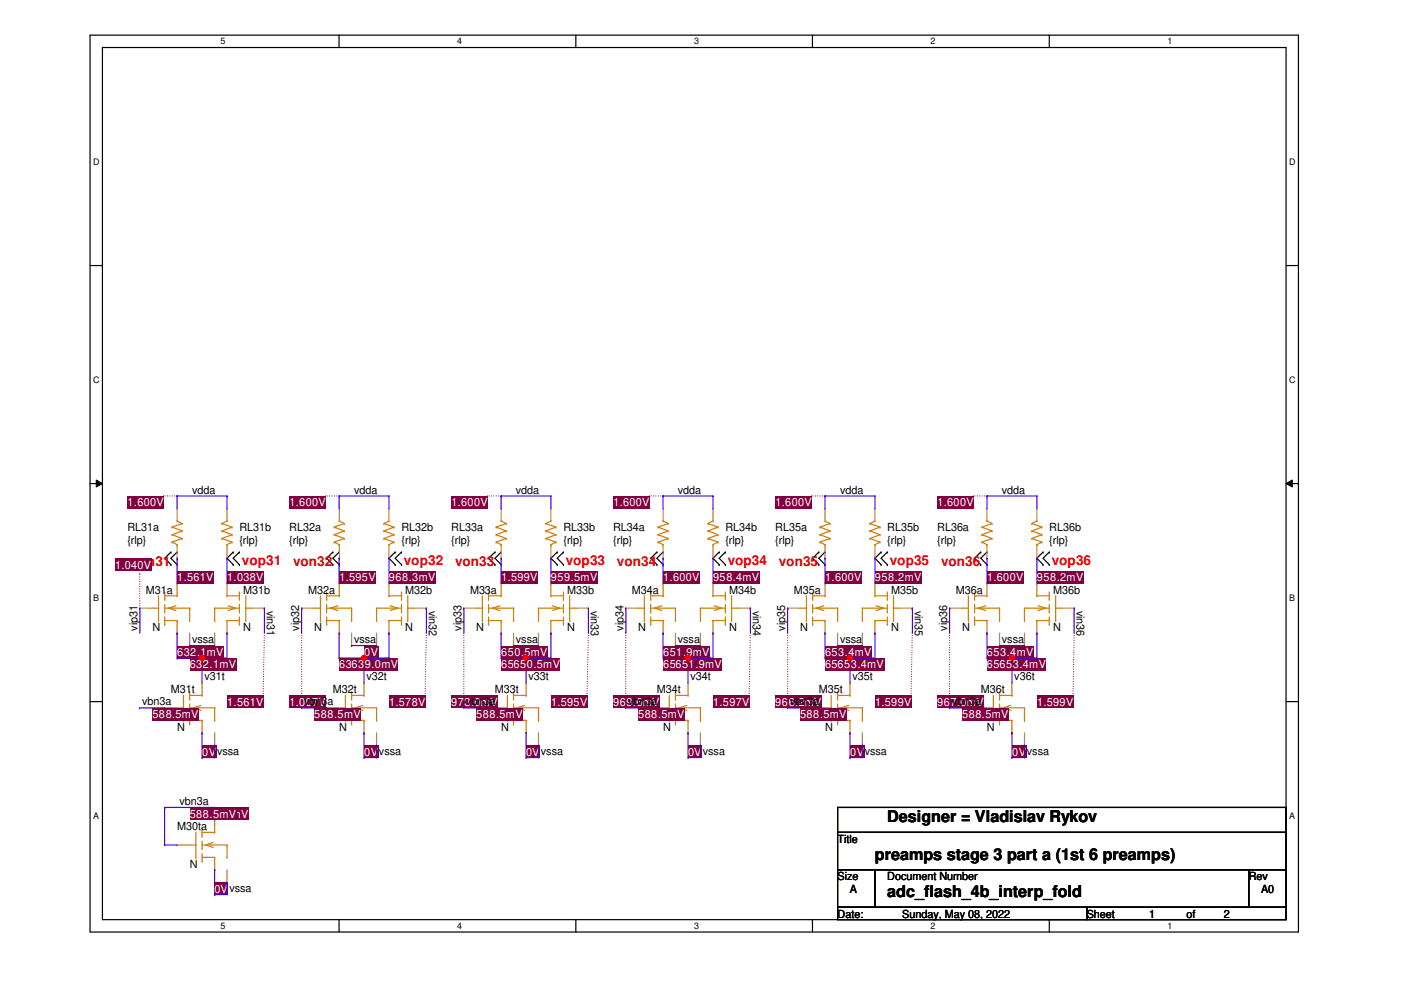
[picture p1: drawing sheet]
<svg xmlns="http://www.w3.org/2000/svg" width="297mm" height="210mm" viewBox="0 0 297 210" stroke-linecap="round" stroke-linejoin="round" font-family="sans-serif">
<path d="M19.1 7.5h256.2v190.1h-256.2zM21.7 10.1h251v184.9h-251z" fill="none" stroke="#000" stroke-width=".25"/>
<g fill="#fff">
<path d="M46.8 7.7h1v2.1h-1z"/>
<path d="M46.8 195.2h1v2.2h-1z"/>
</g>
<path d="M71.9 7.5v2.6M71.9 195v2.6" fill="none" stroke="#000" stroke-width=".25"/>
<g fill="#fff">
<path d="M96.9 7.7h1.1v2.1h-1.1z"/>
<path d="M96.9 195.2h1.1v2.2h-1.1z"/>
</g>
<path d="M122.1 7.5v2.6M122.1 195v2.6" fill="none" stroke="#000" stroke-width=".25"/>
<g fill="#fff">
<path d="M147.2 7.7h1v2.1h-1z"/>
<path d="M147.2 195.2h1v2.2h-1z"/>
</g>
<path d="M172.3 7.5v2.6M172.3 195v2.6" fill="none" stroke="#000" stroke-width=".25"/>
<g fill="#fff">
<path d="M197.3 7.7h1v2.1h-1z"/>
<path d="M197.3 195.2h1v2.2h-1z"/>
</g>
<path d="M222.5 7.5v2.6M222.5 195v2.6" fill="none" stroke="#000" stroke-width=".25"/>
<g fill="#fff">
<path d="M247.5 7.7h1v2.1h-1z"/>
<path d="M247.5 195.2h1v2.2h-1z"/>
<path d="M19.8 33.2h1.3v2.1h-1.3z"/>
<path d="M273.3 33.2h1.4v2.1h-1.4z"/>
<path d="M19.8 79.4h1.3v2.1h-1.3z"/>
<path d="M273.3 79.4h1.4v2.1h-1.4z"/>
</g>
<path d="M19.1 56.3h2.6M272.7 56.3h2.6" fill="none" stroke="#000" stroke-width=".25"/>
<g fill="#fff">
<path d="M19.8 125.6h1.2v2.2h-1.2z"/>
<path d="M273.3 125.6h1.3v2.2h-1.3z"/>
</g>
<path d="M19.1 102.5h2.6M272.7 102.5h2.6" fill="none" stroke="#000" stroke-width=".25"/>
<path d="M20.4 101.8l1.3 .7-1.3 .8zM272.7 102.5l1.3-.7v1.5z" fill="#000"/>
<path d="M20.4 101.8l1.3 .7-1.3 .8zM272.7 102.5l1.3-.7v1.5z" fill="none" stroke="#000" stroke-width=".21"/>
<g fill="#fff">
<path d="M19.8 171.9h1.2v2.1h-1.2z"/>
<path d="M273.3 171.9h1.3v2.1h-1.3z"/>
</g>
<g fill="none" stroke="#000" stroke-width=".25">
<path d="M36.2 117.1h.1M36.2 119.7h.1M36.2 117.1l-1.3 1.3 1.3 1.3M37.5 117.1h.1M37.5 119.7h.1M37.5 117.1l-1.3 1.3 1.3 1.3M49.4 117.1h.1M49.4 119.7h.1M49.4 117.1l-1.3 1.3 1.3 1.3M50.8 119.7h.1M50.8 117.1h.1M50.8 117.1l-1.4 1.3 1.4 1.3"/>
<path d="M70.6 117.1h.1M70.6 119.7h.1M70.6 117.1l-1.3 1.3 1.3 1.3M71.9 117.1h.1M71.9 119.7h.1M71.9 117.1l-1.3 1.3 1.3 1.3M83.8 117.1h.1M83.8 119.7h.1M83.8 117.1l-1.3 1.3 1.3 1.3M85.1 119.7h.1M85.1 117.1h.1M85.1 117.1l-1.3 1.3 1.3 1.3"/>
<path d="M104.9 117.1h.1M104.9 119.7h.1M104.9 117.1l-1.3 1.3 1.3 1.3M106.3 117.1h.1M106.3 119.7h.1M106.3 117.1l-1.4 1.3 1.4 1.3M118.2 117.1h.1M118.2 119.7h.1M118.2 117.1l-1.4 1.3 1.4 1.3M119.5 119.7h.1M119.5 117.1h.1M119.5 117.1l-1.3 1.3 1.3 1.3"/>
<path d="M139.3 117.1h.1M139.3 119.7h.1M139.3 117.1l-1.3 1.3 1.3 1.3M140.6 117.1h.1M140.6 119.7h.1M140.6 117.1l-1.3 1.3 1.3 1.3M152.5 117.1h.1M152.5 119.7h.1M152.5 117.1l-1.3 1.3 1.3 1.3M153.8 119.7h.1M153.8 117.1h.1M153.8 117.1l-1.3 1.3 1.3 1.3"/>
<path d="M173.6 117.1h.1M173.6 119.7h.1M173.6 117.1l-1.3 1.3 1.3 1.3M174.9 117.1h.1M174.9 119.7h.1M174.9 117.1l-1.3 1.3 1.3 1.3M186.8 117.1h.1M186.8 119.7h.1M186.8 117.1l-1.3 1.3 1.3 1.3M188.1 119.7h.1M188.1 117.1h.1M188.1 117.1l-1.3 1.3 1.3 1.3"/>
<path d="M207.9 117.1h.1M207.9 119.7h.1M207.9 117.1l-1.3 1.3 1.3 1.3M209.3 117.1h.1M209.3 119.7h.1M209.3 117.1l-1.4 1.3 1.4 1.3M221.1 117.1h.1M221.1 119.7h.1M221.1 117.1l-1.3 1.3 1.3 1.3M222.5 119.7h.1M222.5 117.1h.1M222.5 117.1l-1.4 1.3 1.4 1.3"/>
<path d="M19.1 148.8h2.6M272.7 148.8h2.6M177.6 171.2h95.1v5.3h-95.1zM177.6 176.5h95.1v7.9h-95.1zM177.6 184.4h7.9v8h-7.9zM177.6 192.4h52.8v2.6h-52.8zM185.5 184.4h79.3v8h-79.3zM230.4 192.4h42.3v2.6h-42.3zM264.8 184.4h7.9v8h-7.9z"/>
</g>
<g fill="none" stroke="#cc8006" stroke-width=".25">
<path d="M36.5 114.9h.1M36.5 113.4h.1M36.5 111.8h.1M36.5 114.9l1 .6M36.5 113.4l2.1 .8M36.5 111.8l2.1 .8M37.5 110.4h.1M37.5 115.5h.1M37.5 115.5v.2M37.5 110.4l1.1 .6M38.6 114.2h.1M38.6 112.6h.1"/>
<path d="M38.6 111h.1M38.6 114.2l-2.1 .7M38.6 112.6l-2.1 .8M38.6 111l-2.1 .8M47.1 114.2h.1M47.1 112.6h.1M47.1 111h.1M47.1 114.2l2.1 .7M47.1 112.6l2.1 .8M47.1 111l2.1 .8M48.1 110.4h.1M48.1 115.5h.1"/>
<path d="M48.1 115.5v.2M48.1 110.4l-1 .6M49.2 114.9h.1M49.2 113.4h.1M49.2 111.8h.1M49.2 114.9l-1.1 .6M49.2 113.4l-2.1 .8M49.2 111.8l-2.1 .8M70.9 114.9h.1M70.9 113.4h.1M70.9 111.8h.1M70.9 114.9l1 .6"/>
<path d="M70.9 113.4l2.1 .8M70.9 111.8l2.1 .8M71.9 110.4h.1M71.9 115.5h.1M71.9 115.5v.2M71.9 110.4l1.1 .6M73 114.2h.1M73 112.6h.1M73 111h.1M73 114.2l-2.1 .7M73 112.6l-2.1 .8M73 111l-2.1 .8"/>
<path d="M81.4 114.2h.1M81.4 112.6h.1M81.4 111h.1M81.4 114.2l2.1 .7M81.4 112.6l2.1 .8M81.4 111l2.1 .8M82.5 110.4h.1M82.5 115.5h.1M82.5 110.4l-1.1 .6M82.5 115.5v.2M83.5 114.9h.1M83.5 113.4h.1"/>
<path d="M83.5 111.8h.1M83.5 114.9l-1 .6M83.5 113.4l-2.1 .8M83.5 111.8l-2.1 .8M105.2 114.9h.1M105.2 113.4h.1M105.2 111.8h.1M105.2 114.9l1.1 .6M105.2 113.4l2.1 .8M105.2 111.8l2.1 .8M106.3 110.4h.1M106.3 115.5h.1"/>
<path d="M106.3 110.4l1 .6M106.3 115.5v.2M107.3 114.2h.1M107.3 112.6h.1M107.3 111h.1M107.3 114.2l-2.1 .7M107.3 112.6l-2.1 .8M107.3 111l-2.1 .8M115.7 114.2h.1M115.7 112.6h.1M115.7 111h.1M115.7 114.2l2.2 .7"/>
<path d="M115.7 112.6l2.2 .8M115.7 111l2.2 .8M116.8 110.4h.1M116.8 115.5h.1M116.8 115.5v.2M116.8 110.4l-1.1 .6M117.9 114.9h.1M117.9 113.4h.1M117.9 111.8h.1M117.9 114.9l-1.1 .6M117.9 113.4l-2.2 .8M117.9 111.8l-2.2 .8"/>
<path d="M139.5 114.9h.1M139.5 113.4h.1M139.5 111.8h.1M139.5 114.9l1.1 .6M139.5 113.4l2.1 .8M139.5 111.8l2.1 .8M140.6 110.4h.1M140.6 115.5h.1M140.6 115.5v.2M140.6 110.4l1 .6M141.6 114.2h.1M141.6 112.6h.1"/>
<path d="M141.6 111h.1M141.6 114.2l-2.1 .7M141.6 112.6l-2.1 .8M141.6 111l-2.1 .8M150.1 114.2h.1M150.1 112.6h.1M150.1 111h.1M150.1 114.2l2.1 .7M150.1 112.6l2.1 .8M150.1 111l2.1 .8M151.2 110.4h.1M151.2 115.5h.1"/>
<path d="M151.2 110.4l-1.1 .6M151.2 115.5v.2M152.2 114.9h.1M152.2 113.4h.1M152.2 111.8h.1M152.2 114.9l-1 .6M152.2 113.4l-2.1 .8M152.2 111.8l-2.1 .8M173.9 114.9h.1M173.9 113.4h.1M173.9 111.8h.1M173.9 114.9l1 .6"/>
<path d="M173.9 113.4l2.1 .8M173.9 111.8l2.1 .8M174.9 110.4h.1M174.9 115.5h.1M174.9 110.4l1.1 .6M174.9 115.5v.2M176 114.2h.1M176 112.6h.1M176 111h.1M176 114.2l-2.1 .7M176 112.6l-2.1 .8M176 111l-2.1 .8"/>
<path d="M184.4 114.2h.1M184.4 112.6h.1M184.4 111h.1M184.4 114.2l2.2 .7M184.4 112.6l2.2 .8M184.4 111l2.2 .8M185.5 110.4h.1M185.5 115.5h.1M185.5 110.4l-1.1 .6M185.5 115.5v.2M186.6 114.9h.1M186.6 113.4h.1"/>
<path d="M186.6 111.8h.1M186.6 114.9l-1.1 .6M186.6 113.4l-2.2 .8M186.6 111.8l-2.2 .8M208.2 114.9h.1M208.2 113.4h.1M208.2 111.8h.1M208.2 114.9l1.1 .6M208.2 113.4l2.1 .8M208.2 111.8l2.1 .8M209.3 110.4h.1M209.3 115.5h.1"/>
<path d="M209.3 115.5v.2M209.3 110.4l1 .6M210.3 114.2h.1M210.3 112.6h.1M210.3 111h.1M210.3 114.2l-2.1 .7M210.3 112.6l-2.1 .8M210.3 111l-2.1 .8M218.8 114.2h.1M218.8 112.6h.1M218.8 111h.1M218.8 114.2l2.1 .7"/>
<path d="M218.8 112.6l2.1 .8M218.8 111l2.1 .8M219.8 110.4h.1M219.8 115.5h.1M219.8 115.5v.2M219.8 110.4l-1 .6M220.9 114.9h.1M220.9 113.4h.1M220.9 111.8h.1M220.9 114.9l-1.1 .6M220.9 113.4l-2.1 .8M220.9 111.8l-2.1 .8"/>
<path d="M32.3 128.9h1.3M33.6 131.6h.1M33.6 128.9h.1M33.6 126.3v5.3M34.9 127.1h.1M34.9 129.8h.1M34.9 132.4h.1M34.9 131.6h2.6M34.9 126.3h2.6M34.9 128.9h5.3M34.9 125.5v1.6M34.9 128.1v1.7"/>
<path d="M34.9 130.8v1.6M37.3 128.4l-1.6 .5 1.6 .6M37.5 131.6h.1M37.5 126.3h.1M37.5 134.2h.1M37.5 123.7h.1M37.5 123.7v2.6M37.5 131.6v2.6M40.2 131.6h.1M40.2 128.9h.1M40.2 128.9v2.7M45.5 131.6h.1"/>
<path d="M45.5 128.9h.1M45.5 128.9h5.3M45.5 128.9v2.7M48.1 131.6h.1M48.1 126.3h.1M48.1 134.2h.1M48.1 123.7h.1M48.1 131.6h2.7M48.1 126.3h2.7M48.1 123.7v2.6M48.1 131.6v2.6M48.4 128.4l1.6 .5-1.6 .6"/>
<path d="M50.8 127.1h.1M50.8 129.8h.1M50.8 132.4h.1M50.8 125.5v1.6M50.8 128.1v1.7M50.8 130.8v1.6M52.1 131.6h.1M52.1 128.9h.1M52.1 128.9h1.3M52.1 126.3v5.3M66.6 128.9h1.3M67.9 131.6h.1"/>
<path d="M67.9 128.9h.1M67.9 126.3v5.3M69.3 127.1h.1M69.3 129.8h.1M69.3 132.4h.1M69.3 131.6h2.6M69.3 126.3h2.6M69.3 128.9h5.2M69.3 125.5v1.6M69.3 128.1v1.7M69.3 130.8v1.6M71.6 128.4l-1.5 .5 1.5 .6"/>
<path d="M71.9 131.6h.1M71.9 126.3h.1M71.9 134.2h.1M71.9 123.7h.1M71.9 123.7v2.6M71.9 131.6v2.6M74.5 131.6h.1M74.5 128.9h.1M74.5 128.9v2.7M79.8 131.6h.1M79.8 128.9h.1M79.8 128.9h5.3"/>
<path d="M79.8 128.9v2.7M82.5 131.6h.1M82.5 126.3h.1M82.5 134.2h.1M82.5 123.7h.1M82.5 131.6h2.6M82.5 126.3h2.6M82.5 123.7v2.6M82.5 131.6v2.6M82.7 128.4l1.6 .5-1.6 .6M85.1 127.1h.1M85.1 129.8h.1"/>
<path d="M85.1 132.4h.1M85.1 125.5v1.6M85.1 128.1v1.7M85.1 130.8v1.6M86.4 131.6h.1M86.4 128.9h.1M86.4 128.9h1.4M86.4 126.3v5.3M101 128.9h1.3M102.3 131.6h.1M102.3 128.9h.1M102.3 126.3v5.3"/>
<path d="M103.6 127.1h.1M103.6 129.8h.1M103.6 132.4h.1M103.6 131.6h2.7M103.6 126.3h2.7M103.6 128.9h5.3M103.6 125.5v1.6M103.6 128.1v1.7M103.6 130.8v1.6M106 128.4l-1.6 .5 1.6 .6M106.3 131.6h.1M106.3 126.3h.1"/>
<path d="M106.3 134.2h.1M106.3 123.7h.1M106.3 123.7v2.6M106.3 131.6v2.6M108.9 131.6h.1M108.9 128.9h.1M108.9 128.9v2.7M114.2 131.6h.1M114.2 128.9h.1M114.2 128.9h5.3M114.2 128.9v2.7M116.8 131.6h.1"/>
<path d="M116.8 126.3h.1M116.8 134.2h.1M116.8 123.7h.1M116.8 131.6h2.7M116.8 126.3h2.7M116.8 123.7v2.6M116.8 131.6v2.6M117.1 128.4l1.6 .5-1.6 .6M119.5 127.1h.1M119.5 129.8h.1M119.5 132.4h.1M119.5 125.5v1.6"/>
<path d="M119.5 128.1v1.7M119.5 130.8v1.6M120.8 131.6h.1M120.8 128.9h.1M120.8 128.9h1.3M120.8 126.3v5.3M135.3 128.9h1.3M136.6 131.6h.1M136.6 128.9h.1M136.6 126.3v5.3M138 127.1h.1M138 129.8h.1"/>
<path d="M138 132.4h.1M138 131.6h2.6M138 126.3h2.6M138 128.9h5.2M138 125.5v1.6M138 128.1v1.7M138 130.8v1.6M140.3 128.4l-1.6 .5 1.6 .6M140.6 131.6h.1M140.6 126.3h.1M140.6 134.2h.1M140.6 123.7h.1"/>
<path d="M140.6 123.7v2.6M140.6 131.6v2.6M143.2 131.6h.1M143.2 128.9h.1M143.2 128.9v2.7M148.5 131.6h.1M148.5 128.9h.1M148.5 128.9h5.3M148.5 128.9v2.7M151.2 131.6h.1M151.2 126.3h.1M151.2 134.2h.1"/>
<path d="M151.2 123.7h.1M151.2 131.6h2.6M151.2 126.3h2.6M151.2 123.7v2.6M151.2 131.6v2.6M151.4 128.4l1.6 .5-1.6 .6M153.8 127.1h.1M153.8 129.8h.1M153.8 132.4h.1M153.8 125.5v1.6M153.8 128.1v1.7M153.8 130.8v1.6"/>
<path d="M155.1 131.6h.1M155.1 128.9h.1M155.1 128.9h1.3M155.1 126.3v5.3M169.6 128.9h1.4M171 131.6h.1M171 128.9h.1M171 126.3v5.3M172.3 127.1h.1M172.3 129.8h.1M172.3 132.4h.1M172.3 131.6h2.6"/>
<path d="M172.3 126.3h2.6M172.3 128.9h5.3M172.3 125.5v1.6M172.3 128.1v1.7M172.3 130.8v1.6M174.7 128.4l-1.6 .5 1.6 .6M174.9 131.6h.1M174.9 126.3h.1M174.9 134.2h.1M174.9 123.7h.1M174.9 123.7v2.6M174.9 131.6v2.6"/>
<path d="M177.6 131.6h.1M177.6 128.9h.1M177.6 128.9v2.7M182.8 131.6h.1M182.8 128.9h.1M182.8 128.9v2.7M182.8 128.9h5.3M185.5 131.6h.1M185.5 126.3h.1M185.5 134.2h.1M185.5 123.7h.1M185.5 131.6h2.6"/>
<path d="M185.5 126.3h2.6M185.5 123.7v2.6M185.5 131.6v2.6M185.8 128.4l1.5 .5-1.5 .6M188.1 127.1h.1M188.1 129.8h.1M188.1 132.4h.1M188.1 125.5v1.6M188.1 128.1v1.7M188.1 130.8v1.6M189.4 131.6h.1M189.4 128.9h.1"/>
<path d="M189.4 128.9h1.4M189.4 126.3v5.3M204 128.9h1.3M205.3 131.6h.1M205.3 128.9h.1M205.3 126.3v5.3M206.6 127.1h.1M206.6 129.8h.1M206.6 132.4h.1M206.6 131.6h2.7M206.6 126.3h2.7M206.6 128.9h5.3"/>
<path d="M206.6 125.5v1.6M206.6 128.1v1.7M206.6 130.8v1.6M209 128.4l-1.6 .5 1.6 .6M209.3 131.6h.1M209.3 126.3h.1M209.3 134.2h.1M209.3 123.7h.1M209.3 123.7v2.6M209.3 131.6v2.6M211.9 131.6h.1M211.9 128.9h.1"/>
<path d="M211.9 128.9v2.7M217.2 131.6h.1M217.2 128.9h.1M217.2 128.9h5.3M217.2 128.9v2.7M219.8 131.6h.1M219.8 126.3h.1M219.8 134.2h.1M219.8 123.7h.1M219.8 131.6h2.7M219.8 126.3h2.7M219.8 123.7v2.6"/>
<path d="M219.8 131.6v2.6M220.1 128.4l1.6 .5-1.6 .6M222.5 127.1h.1M222.5 129.8h.1M222.5 132.4h.1M222.5 125.5v1.6M222.5 128.1v1.7M222.5 130.8v1.6M223.8 131.6h.1M223.8 128.9h.1M223.8 128.9h1.3M223.8 126.3v5.3"/>
<path d="M37.5 150.1h1.4M38.9 152.7h.1M38.9 150.1h.1M38.9 147.4v5.3M40.2 148.3h.1M40.2 150.9h.1M40.2 153.5h.1M40.2 152.7h2.6M40.2 147.4h2.6M40.2 150.1h5.3M40.2 146.6v1.7M40.2 149.3v1.6"/>
<path d="M40.2 151.9v1.6M42.6 149.6l-1.6 .5 1.6 .5M42.8 152.7h.1M42.8 147.4h.1M42.8 155.4h.1M42.8 144.8h.1M42.8 144.8v2.6M42.8 152.7v2.7M45.5 152.7h.1M45.5 150.1h.1M45.5 150.1v2.6M71.9 150.1h1.3"/>
<path d="M73.2 152.7h.1M73.2 150.1h.1M73.2 147.4v5.3M74.5 148.3h.1M74.5 150.9h.1M74.5 153.5h.1M74.5 152.7h2.7M74.5 147.4h2.7M74.5 150.1h5.3M74.5 146.6v1.7M74.5 149.3v1.6M74.5 151.9v1.6"/>
<path d="M76.9 149.6l-1.5 .5 1.5 .5M77.2 152.7h.1M77.2 147.4h.1M77.2 155.4h.1M77.2 144.8h.1M77.2 144.8v2.6M77.2 152.7v2.7M79.8 152.7h.1M79.8 150.1h.1M79.8 150.1v2.6M106.3 150.1h1.3M107.6 152.7h.1"/>
<path d="M107.6 150.1h.1M107.6 147.4v5.3M108.9 148.3h.1M108.9 150.9h.1M108.9 153.5h.1M108.9 152.7h2.6M108.9 147.4h2.6M108.9 150.1h5.3M108.9 146.6v1.7M108.9 149.3v1.6M108.9 151.9v1.6M111.3 149.6l-1.6 .5 1.6 .5"/>
<path d="M111.5 152.7h.1M111.5 147.4h.1M111.5 155.4h.1M111.5 144.8h.1M111.5 144.8v2.6M111.5 152.7v2.7M114.2 152.7h.1M114.2 150.1h.1M114.2 150.1v2.6M140.6 150.1h1.3M141.9 152.7h.1M141.9 150.1h.1"/>
<path d="M141.9 147.4v5.3M143.2 148.3h.1M143.2 150.9h.1M143.2 153.5h.1M143.2 152.7h2.7M143.2 147.4h2.7M143.2 150.1h5.3M143.2 146.6v1.7M143.2 149.3v1.6M143.2 151.9v1.6M145.6 149.6l-1.6 .5 1.6 .5M145.9 152.7h.1"/>
<path d="M145.9 147.4h.1M145.9 155.4h.1M145.9 144.8h.1M145.9 144.8v2.6M145.9 152.7v2.7M148.5 152.7h.1M148.5 150.1h.1M148.5 150.1v2.6M174.9 150.1h1.3M176.2 152.7h.1M176.2 150.1h.1M176.2 147.4v5.3"/>
<path d="M177.6 148.3h.1M177.6 150.9h.1M177.6 153.5h.1M177.6 152.7h2.6M177.6 147.4h2.6M177.6 150.1h5.2M177.6 146.6v1.7M177.6 149.3v1.6M177.6 151.9v1.6M180 149.6l-1.6 .5 1.6 .5M180.2 152.7h.1M180.2 147.4h.1"/>
<path d="M180.2 155.4h.1M180.2 144.8h.1M180.2 144.8v2.6M180.2 152.7v2.7M182.8 152.7h.1M182.8 150.1h.1M182.8 150.1v2.6M209.3 150.1h1.3M210.6 152.7h.1M210.6 150.1h.1M210.6 147.4v5.3M211.9 148.3h.1"/>
<path d="M211.9 150.9h.1M211.9 153.5h.1M211.9 152.7h2.6M211.9 147.4h2.6M211.9 150.1h5.3M211.9 146.6v1.7M211.9 149.3v1.6M211.9 151.9v1.6M214.3 149.6l-1.6 .5 1.6 .5M214.5 152.7h.1M214.5 147.4h.1M214.5 155.4h.1"/>
<path d="M214.5 144.8h.1M214.5 144.8v2.6M214.5 152.7v2.7M217.2 152.7h.1M217.2 150.1h.1M217.2 150.1v2.6M40.2 179.2h1.3M41.5 179.2h.1M41.5 176.5v5.3M42.8 177.3h.1M42.8 179.9h.1M42.8 175.7v1.6"/>
<path d="M42.8 178.3v1.6M42.8 176.5h2.7M42.8 179.2h5.3M45.2 178.6l-1.6 .6 1.6 .5M45.5 176.5h.1M45.5 173.9h.1M45.5 173.9v2.6M48.1 179.2h.1M48.1 179.2v2.6M41.5 181.8h.1M42.8 182.6h.1M42.8 181v1.6"/>
<path d="M42.8 181.8h2.7M45.5 181.8h.1M45.5 184.4h.1M45.5 181.8v2.6M48.1 181.8h.1"/>
</g>
<g fill="none" stroke="#a84" stroke-width=".25">
<path d="M37.5 107.8h.1M37.5 118.4h.1M37.5 107.8v2.6M37.5 115.7v2.7M48.1 107.8h.1M48.1 118.4h.1M48.1 107.8v2.6M48.1 115.7v2.7M71.9 107.8h.1M71.9 118.4h.1M71.9 107.8v2.6M71.9 115.7v2.7"/>
<path d="M82.5 107.8h.1M82.5 118.4h.1M82.5 107.8v2.6M82.5 115.7v2.7M106.3 107.8h.1M106.3 118.4h.1M106.3 107.8v2.6M106.3 115.7v2.7M116.8 107.8h.1M116.8 118.4h.1M116.8 107.8v2.6M116.8 115.7v2.7"/>
<path d="M140.6 107.8h.1M140.6 118.4h.1M140.6 107.8v2.6M140.6 115.7v2.7M151.2 107.8h.1M151.2 118.4h.1M151.2 107.8v2.6M151.2 115.7v2.7M174.9 107.8h.1M174.9 118.4h.1M174.9 107.8v2.6M174.9 115.7v2.7"/>
<path d="M185.5 107.8h.1M185.5 118.4h.1M185.5 107.8v2.6M185.5 115.7v2.7M209.3 107.8h.1M209.3 118.4h.1M209.3 107.8v2.6M209.3 115.7v2.7M219.8 107.8h.1M219.8 118.4h.1M219.8 107.8v2.6M219.8 115.7v2.7"/>
<path d="M29.6 128.9h.1M29.6 128.9h2.7M37.5 134.2h.1M37.5 123.7h.1M40.2 136.9h.1M40.2 134.2v2.7M45.5 136.9h.1M45.5 134.2v2.7M48.1 134.2h.1M48.1 123.7h.1M53.4 128.9h2.6M56 128.9h.1"/>
<path d="M64 128.9h.1M64 128.9h2.6M71.9 134.2h.1M71.9 123.7h.1M74.5 136.9h.1M74.5 134.2v2.7M79.8 136.9h.1M79.8 134.2v2.7M82.5 134.2h.1M82.5 123.7h.1M87.8 128.9h2.6M90.4 128.9h.1"/>
<path d="M98.3 128.9h.1M98.3 128.9h2.7M106.3 134.2h.1M106.3 123.7h.1M108.9 136.9h.1M108.9 134.2v2.7M114.2 136.9h.1M114.2 134.2v2.7M116.8 134.2h.1M116.8 123.7h.1M122.1 128.9h2.7M124.8 128.9h.1"/>
<path d="M132.7 128.9h.1M132.7 128.9h2.6M140.6 134.2h.1M140.6 123.7h.1M143.2 136.9h.1M143.2 134.2v2.7M148.5 136.9h.1M148.5 134.2v2.7M151.2 134.2h.1M151.2 123.7h.1M156.4 128.9h2.7M159.1 128.9h.1"/>
<path d="M167 128.9h.1M167 128.9h2.6M174.9 134.2h.1M174.9 123.7h.1M177.6 136.9h.1M177.6 134.2v2.7M182.8 136.9h.1M182.8 134.2v2.7M185.5 134.2h.1M185.5 123.7h.1M190.8 128.9h2.6M193.4 128.9h.1"/>
<path d="M201.3 128.9h.1M201.3 128.9h2.7M209.3 134.2h.1M209.3 123.7h.1M211.9 136.9h.1M211.9 134.2v2.7M217.2 136.9h.1M217.2 134.2v2.7M219.8 134.2h.1M219.8 123.7h.1M225.1 128.9h2.7M227.8 128.9h.1"/>
<path d="M34.9 150.1h.1M34.9 150.1h2.6M42.8 155.4h.1M42.8 144.8h.1M45.5 158h.1M45.5 155.4v2.6M69.3 150.1h.1M69.3 150.1h2.6M77.2 155.4h.1M77.2 144.8h.1M79.8 158h.1M79.8 155.4v2.6"/>
<path d="M103.6 150.1h.1M103.6 150.1h2.7M111.5 155.4h.1M111.5 144.8h.1M114.2 158h.1M114.2 155.4v2.6M138 150.1h.1M138 150.1h2.6M145.9 155.4h.1M145.9 144.8h.1M148.5 158h.1M148.5 155.4v2.6"/>
<path d="M172.3 150.1h.1M172.3 150.1h2.6M180.2 155.4h.1M180.2 144.8h.1M182.8 158h.1M182.8 155.4v2.6M206.6 150.1h.1M206.6 150.1h2.7M214.5 155.4h.1M214.5 144.8h.1M217.2 158h.1M217.2 155.4v2.6"/>
<path d="M37.5 179.2h.1M37.5 179.2h2.7M45.5 173.9h.1M45.5 184.4h.1M48.1 187.1h.1M48.1 184.4v2.7"/>
</g>
<path d="M37.5 105.2h.1M37.5 105.2h10.6" fill="none" stroke="#4200ff" stroke-width=".25"/>
<path d="M27.1 105.2h7.7v2.7h-7.7z" fill="#800040"/>
<path d="M34.7 105.2h.1M37.5 105.2h-2.8" fill="none" stroke="#800040" stroke-width=".25" stroke-dasharray="0 .5"/>
<path d="M37.5 105.2h.1M37.5 105.2v2.6M48.1 105.2h.1M48.1 105.2v2.6M40.2 136.9h.1M40.2 136.9h5.3" fill="none" stroke="#4200ff" stroke-width=".25"/>
<path d="M42.9 136.9h3v2.7h-3z" fill="#800040"/>
<path d="M37.5 134.2h.1M37.5 134.2v5.3" fill="none" stroke="#4200ff" stroke-width=".25"/>
<g fill="#800040">
<path d="M37.5 136.9h4.2v2.7h-4.2z"/>
<path d="M41.8 136.9h5.7v2.7h-5.7z"/>
</g>
<path d="M37.5 139.5h.1M37.5 139.5h5.3" fill="none" stroke="#4200ff" stroke-width=".25"/>
<g fill="#800040">
<path d="M40.2 139.5h4.2v2.8h-4.2z"/>
<path d="M44.5 139.5h5.6v2.8h-5.6z"/>
</g>
<path d="M42.8 139.5h.1M42.8 139.5v5.3M48.1 134.2h.1M48.1 134.2v5.3" fill="none" stroke="#4200ff" stroke-width=".25"/>
<g fill="#800040">
<path d="M40.2 139.5h4.2v2.8h-4.2z"/>
<path d="M44.5 139.5h5.6v2.8h-5.6z"/>
</g>
<path d="M42.8 139.5h.1M42.8 139.5h5.3" fill="none" stroke="#4200ff" stroke-width=".25"/>
<circle cx="42.8" cy="139.5" r=".51" fill="#f00"/>
<circle cx="42.8" cy="139.5" r=".51" fill="none" stroke="#f00" stroke-width=".25"/>
<g fill="#800040">
<path d="M40.2 139.5h4.2v2.8h-4.2z"/>
<path d="M44.5 139.5h5.6v2.8h-5.6z"/>
</g>
<path d="M29.6 128.9h.1M29.6 128.9v5.3" fill="none" stroke="#4200ff" stroke-width=".25"/>
<path d="M24.4 118.4h7.7v2.7h-7.7z" fill="#800040"/>
<path d="M29.6 128.9v-7.4M29.6 121.5h.1" fill="none" stroke="#800040" stroke-width=".25" stroke-dasharray="0 .5"/>
<path d="M56 128.9h.1M56 128.9v5.3" fill="none" stroke="#4200ff" stroke-width=".25"/>
<path d="M48.2 147.4h7.7v2.8h-7.7z" fill="#800040"/>
<path d="M56 134.2l-.2 13.2M55.8 147.4h.1" fill="none" stroke="#800040" stroke-width=".25" stroke-dasharray="0 .5"/>
<path d="M74.5 136.9h.1M74.5 136.9h5.3" fill="none" stroke="#4200ff" stroke-width=".25"/>
<path d="M77.2 136.9h3.1v2.7h-3.1z" fill="#800040"/>
<path d="M71.9 134.2h.1M71.9 134.2v5.3" fill="none" stroke="#4200ff" stroke-width=".25"/>
<g fill="#800040">
<path d="M71.9 139.5h2.8v2.8h-2.8z"/>
<path d="M74.8 139.5h7v2.8h-7z"/>
</g>
<path d="M71.9 139.5h.1" fill="none" stroke="#800040" stroke-width=".25" stroke-dasharray="0 .5"/>
<path d="M71.9 139.5h.1M71.9 139.5h5.3" fill="none" stroke="#4200ff" stroke-width=".25"/>
<circle cx="77.2" cy="139.5" r=".51" fill="#f00"/>
<circle cx="77.2" cy="139.5" r=".51" fill="none" stroke="#f00" stroke-width=".25"/>
<g fill="#800040">
<path d="M74.5 139.5h4.2v2.8h-4.2z"/>
<path d="M78.8 139.5h5.7v2.8h-5.7z"/>
<path d="M71.9 139.5h2.8v2.8h-2.8z"/>
<path d="M74.8 139.5h7v2.8h-7z"/>
</g>
<path d="M82.5 134.2h.1M82.5 134.2v5.3" fill="none" stroke="#4200ff" stroke-width=".25"/>
<g fill="#800040">
<path d="M71.9 139.5h2.8v2.8h-2.8z"/>
<path d="M74.8 139.5h7v2.8h-7z"/>
</g>
<path d="M81.7 139.5h.1M82.5 139.5h-.8" fill="none" stroke="#800040" stroke-width=".25" stroke-dasharray="0 .5"/>
<path d="M108.9 136.9h.1M108.9 136.9h5.3" fill="none" stroke="#4200ff" stroke-width=".25"/>
<path d="M111.5 136.9h2.8v2.7h-2.8z" fill="#800040"/>
<path d="M106.3 134.2h.1M106.3 134.2v5.3" fill="none" stroke="#4200ff" stroke-width=".25"/>
<g fill="#800040">
<path d="M106.3 136.9h4.1v2.7h-4.1z"/>
<path d="M110.5 136.9h5.7v2.7h-5.7z"/>
</g>
<path d="M106.3 139.5h.1M106.3 139.5h5.2" fill="none" stroke="#4200ff" stroke-width=".25"/>
<g fill="#800040">
<path d="M106.3 139.5h4.1v2.8h-4.1z"/>
<path d="M110.5 139.5h5.7v2.8h-5.7z"/>
</g>
<path d="M116.8 134.2h.1M116.8 134.2v5.3" fill="none" stroke="#4200ff" stroke-width=".25"/>
<g fill="#800040">
<path d="M106.3 139.5h4.1v2.8h-4.1z"/>
<path d="M110.5 139.5h5.7v2.8h-5.7z"/>
</g>
<path d="M116 139.5h.1M116.8 139.5h-.8" fill="none" stroke="#800040" stroke-width=".25" stroke-dasharray="0 .5"/>
<path d="M143.2 136.9h.1M143.2 136.9h5.3" fill="none" stroke="#4200ff" stroke-width=".25"/>
<path d="M145.9 136.9h2.8v2.7h-2.8z" fill="#800040"/>
<path d="M140.6 134.2h.1M140.6 134.2v5.3" fill="none" stroke="#4200ff" stroke-width=".25"/>
<g fill="#800040">
<path d="M140.6 136.9h4.2v2.7h-4.2z"/>
<path d="M144.8 136.9h5.7v2.7h-5.7z"/>
</g>
<path d="M140.6 139.5h.1M140.6 139.5h5.3" fill="none" stroke="#4200ff" stroke-width=".25"/>
<g fill="#800040">
<path d="M140.6 139.5h4.2v2.8h-4.2z"/>
<path d="M144.8 139.5h5.7v2.8h-5.7z"/>
</g>
<path d="M151.2 134.2h.1M151.2 134.2v5.3" fill="none" stroke="#4200ff" stroke-width=".25"/>
<g fill="#800040">
<path d="M140.6 139.5h4.2v2.8h-4.2z"/>
<path d="M144.8 139.5h5.7v2.8h-5.7z"/>
</g>
<path d="M150.4 139.5h.1M151.2 139.5h-.8" fill="none" stroke="#800040" stroke-width=".25" stroke-dasharray="0 .5"/>
<path d="M177.6 136.9h.1M177.6 136.9h5.2" fill="none" stroke="#4200ff" stroke-width=".25"/>
<path d="M180.3 136.9h3v2.7h-3z" fill="#800040"/>
<path d="M174.9 134.2h.1M174.9 134.2v5.3" fill="none" stroke="#4200ff" stroke-width=".25"/>
<g fill="#800040">
<path d="M174.9 136.9h4.2v2.7h-4.2z"/>
<path d="M179.2 136.9h5.6v2.7h-5.6z"/>
</g>
<path d="M174.9 139.5h.1M174.9 139.5h5.3" fill="none" stroke="#4200ff" stroke-width=".25"/>
<g fill="#800040">
<path d="M174.9 139.5h4.2v2.8h-4.2z"/>
<path d="M179.2 139.5h5.6v2.8h-5.6z"/>
</g>
<path d="M64 128.9h.1M64 128.9v5.3M185.5 134.2h.1M185.5 134.2v5.3" fill="none" stroke="#4200ff" stroke-width=".25"/>
<path d="M61.4 147.4h7.7v2.8h-7.7z" fill="#800040"/>
<path d="M64 134.2v13.2M64 147.4h.1" fill="none" stroke="#800040" stroke-width=".25" stroke-dasharray="0 .5"/>
<path d="M90.4 128.9h.1M90.4 128.9v5.3" fill="none" stroke="#4200ff" stroke-width=".25"/>
<path d="M82.5 147.4h7.8v2.8h-7.8z" fill="#800040"/>
<path d="M90.4 134.2l-.3 13.2M90.1 147.4h.1" fill="none" stroke="#800040" stroke-width=".25" stroke-dasharray="0 .5"/>
<path d="M98.3 128.9h.1M98.3 128.9v5.3" fill="none" stroke="#4200ff" stroke-width=".25"/>
<g fill="#800040">
<path d="M95.7 147.4h4.2v2.8h-4.2z"/>
<path d="M99.9 147.4h5.7v2.8h-5.7z"/>
</g>
<path d="M98.3 134.2v13.2M98.3 147.4h.1" fill="none" stroke="#800040" stroke-width=".25" stroke-dasharray="0 .5"/>
<path d="M124.8 128.9h.1M124.8 128.9v5.3" fill="none" stroke="#4200ff" stroke-width=".25"/>
<path d="M116.8 147.4h7.8v2.8h-7.8z" fill="#800040"/>
<path d="M124.8 134.2l-.3 13.2M124.5 147.4h.1" fill="none" stroke="#800040" stroke-width=".25" stroke-dasharray="0 .5"/>
<path d="M132.7 128.9h.1M132.7 128.9v5.3" fill="none" stroke="#4200ff" stroke-width=".25"/>
<g fill="#800040">
<path d="M130 147.4h4.2v2.8h-4.2z"/>
<path d="M134.2 147.4h5.7v2.8h-5.7z"/>
</g>
<path d="M132.7 134.2v13.2M132.7 147.4h.1" fill="none" stroke="#800040" stroke-width=".25" stroke-dasharray="0 .5"/>
<path d="M159.1 128.9h.1M159.1 128.9v5.3" fill="none" stroke="#4200ff" stroke-width=".25"/>
<path d="M151.2 147.4h7.8v2.8h-7.8z" fill="#800040"/>
<path d="M159.1 134.2l-.3 13.2M158.8 147.4h.1" fill="none" stroke="#800040" stroke-width=".25" stroke-dasharray="0 .5"/>
<path d="M193.4 128.9h.1M193.4 128.9v5.3" fill="none" stroke="#4200ff" stroke-width=".25"/>
<path d="M185.5 147.4h7.8v2.8h-7.8z" fill="#800040"/>
<path d="M193.4 134.2l-.2 13.2M193.2 147.4h.1" fill="none" stroke="#800040" stroke-width=".25" stroke-dasharray="0 .5"/>
<path d="M167 128.9h.1M167 128.9v5.3" fill="none" stroke="#4200ff" stroke-width=".25"/>
<g fill="#800040">
<path d="M164.4 147.4h2.8v2.8h-2.8z"/>
<path d="M167.2 147.4h7v2.8h-7z"/>
</g>
<path d="M167 134.2v13.2M167 147.4h.1" fill="none" stroke="#800040" stroke-width=".25" stroke-dasharray="0 .5"/>
<path d="M37.5 118.4h.1M37.5 118.4v5.3" fill="none" stroke="#4200ff" stroke-width=".25"/>
<path d="M37.6 121h7.7v2.8h-7.7z" fill="#800040"/>
<path d="M48.1 118.4h.1M48.1 118.4v5.3" fill="none" stroke="#4200ff" stroke-width=".25"/>
<path d="M48.2 121h7.7v2.8h-7.7z" fill="#800040"/>
<path d="M71.9 105.2h.1M71.9 105.2h10.6" fill="none" stroke="#4200ff" stroke-width=".25"/>
<path d="M61.4 105.2h7.7v2.7h-7.7z" fill="#800040"/>
<path d="M69 105.2h.1M71.9 105.2h-2.9" fill="none" stroke="#800040" stroke-width=".25" stroke-dasharray="0 .5"/>
<path d="M71.9 118.4h.1M71.9 118.4v5.3" fill="none" stroke="#4200ff" stroke-width=".25"/>
<path d="M72 121h7.7v2.8h-7.7z" fill="#800040"/>
<path d="M82.5 118.4h.1M82.5 118.4v5.3" fill="none" stroke="#4200ff" stroke-width=".25"/>
<g fill="#800040">
<path d="M82.5 121h4.2v2.8h-4.2z"/>
<path d="M86.7 121h5.7v2.8h-5.7z"/>
</g>
<path d="M71.9 105.2h.1M71.9 105.2v2.6M82.5 105.2h.1M82.5 105.2v2.6M106.3 105.2h.1M106.3 105.2h10.5" fill="none" stroke="#4200ff" stroke-width=".25"/>
<path d="M95.7 105.2h7.8v2.7h-7.8z" fill="#800040"/>
<path d="M103.3 105.2h.1M106.3 105.2h-3" fill="none" stroke="#800040" stroke-width=".25" stroke-dasharray="0 .5"/>
<path d="M106.3 118.4h.1M106.3 118.4v5.3" fill="none" stroke="#4200ff" stroke-width=".25"/>
<path d="M106.3 121h7.7v2.8h-7.7z" fill="#800040"/>
<path d="M116.8 118.4h.1M116.8 118.4v5.3" fill="none" stroke="#4200ff" stroke-width=".25"/>
<g fill="#800040">
<path d="M116.8 121h4.2v2.8h-4.2z"/>
<path d="M121 121h5.7v2.8h-5.7z"/>
</g>
<path d="M106.3 105.2h.1M106.3 105.2v2.6M116.8 105.2h.1M116.8 105.2v2.6M140.6 105.2h.1M140.6 105.2h10.6" fill="none" stroke="#4200ff" stroke-width=".25"/>
<path d="M130 105.2h7.8v2.7h-7.8z" fill="#800040"/>
<path d="M137.7 105.2h.1M140.6 105.2h-2.9" fill="none" stroke="#800040" stroke-width=".25" stroke-dasharray="0 .5"/>
<path d="M140.6 118.4h.1M140.6 118.4v5.3" fill="none" stroke="#4200ff" stroke-width=".25"/>
<path d="M140.6 121h7.8v2.8h-7.8z" fill="#800040"/>
<path d="M151.2 118.4h.1M151.2 118.4v5.3" fill="none" stroke="#4200ff" stroke-width=".25"/>
<g fill="#800040">
<path d="M151.2 121h2.8v2.8h-2.8z"/>
<path d="M154 121h7v2.8h-7z"/>
</g>
<path d="M140.6 105.2h.1M140.6 105.2v2.6M151.2 105.2h.1M151.2 105.2v2.6M174.9 105.2h.1M174.9 105.2h10.6" fill="none" stroke="#4200ff" stroke-width=".25"/>
<path d="M164.4 105.2h7.8v2.7h-7.8z" fill="#800040"/>
<path d="M172 105.2h.1M174.9 105.2h-2.9" fill="none" stroke="#800040" stroke-width=".25" stroke-dasharray="0 .5"/>
<path d="M174.9 118.4h.1M174.9 118.4v5.3" fill="none" stroke="#4200ff" stroke-width=".25"/>
<path d="M175 121h7.7v2.8h-7.7z" fill="#800040"/>
<path d="M185.5 118.4h.1M185.5 118.4v5.3" fill="none" stroke="#4200ff" stroke-width=".25"/>
<g fill="#800040">
<path d="M185.5 121h4.2v2.8h-4.2z"/>
<path d="M189.7 121h5.7v2.8h-5.7z"/>
</g>
<path d="M174.9 105.2h.1M174.9 105.2v2.6M185.5 105.2h.1M185.5 105.2v2.6M211.9 136.9h.1M211.9 136.9h5.3" fill="none" stroke="#4200ff" stroke-width=".25"/>
<path d="M214.6 136.9h3v2.7h-3z" fill="#800040"/>
<path d="M209.3 134.2h.1M209.3 134.2v5.3" fill="none" stroke="#4200ff" stroke-width=".25"/>
<g fill="#800040">
<path d="M209.3 136.9h4.1v2.7h-4.1z"/>
<path d="M213.5 136.9h5.7v2.7h-5.7z"/>
</g>
<path d="M209.3 139.5h.1M209.3 139.5h5.2" fill="none" stroke="#4200ff" stroke-width=".25"/>
<circle cx="214.5" cy="139.5" r=".51" fill="#f00"/>
<circle cx="214.5" cy="139.5" r=".51" fill="none" stroke="#f00" stroke-width=".25"/>
<g fill="#800040">
<path d="M209.3 139.5h4.1v2.8h-4.1z"/>
<path d="M213.5 139.5h5.7v2.8h-5.7z"/>
</g>
<path d="M219.8 134.2h.1M219.8 134.2v5.3" fill="none" stroke="#4200ff" stroke-width=".25"/>
<g fill="#800040">
<path d="M209.3 139.5h4.1v2.8h-4.1z"/>
<path d="M213.5 139.5h5.7v2.8h-5.7z"/>
</g>
<path d="M219 139.5h.1M219.8 139.5h-.8" fill="none" stroke="#800040" stroke-width=".25" stroke-dasharray="0 .5"/>
<path d="M209.3 105.2h.1M209.3 105.2h10.5" fill="none" stroke="#4200ff" stroke-width=".25"/>
<path d="M198.8 105.2h7.7v2.7h-7.7z" fill="#800040"/>
<path d="M206.4 105.2h.1M209.3 105.2h-2.9" fill="none" stroke="#800040" stroke-width=".25" stroke-dasharray="0 .5"/>
<path d="M209.3 118.4h.1M209.3 118.4v5.3" fill="none" stroke="#4200ff" stroke-width=".25"/>
<path d="M209.3 121h7.7v2.8h-7.7z" fill="#800040"/>
<path d="M219.8 118.4h.1M219.8 118.4v5.3" fill="none" stroke="#4200ff" stroke-width=".25"/>
<g fill="#800040">
<path d="M219.8 121h4.2v2.8h-4.2z"/>
<path d="M224.1 121h5.6v2.8h-5.6z"/>
</g>
<path d="M209.3 105.2h.1M209.3 105.2v2.6M219.8 105.2h.1M219.8 105.2v2.6M227.8 128.9h.1M227.8 128.9v5.3" fill="none" stroke="#4200ff" stroke-width=".25"/>
<path d="M219.9 147.4h7.7v2.8h-7.7z" fill="#800040"/>
<path d="M227.8 134.2l-.3 13.2M227.5 147.4h.1" fill="none" stroke="#800040" stroke-width=".25" stroke-dasharray="0 .5"/>
<path d="M201.3 128.9h.1M201.3 128.9v5.3" fill="none" stroke="#4200ff" stroke-width=".25"/>
<g fill="#800040">
<path d="M198.7 147.4h4.2v2.8h-4.2z"/>
<path d="M202.9 147.4h5.7v2.8h-5.7z"/>
</g>
<path d="M201.3 134.2v13.2M201.3 147.4h.1" fill="none" stroke="#800040" stroke-width=".25" stroke-dasharray="0 .5"/>
<path d="M42.8 155.4h.1M42.8 155.4v5.3" fill="none" stroke="#4200ff" stroke-width=".25"/>
<path d="M42.9 158h3v2.7h-3z" fill="#800040"/>
<path d="M29.6 150.1h.1M29.6 150.1h5.3M45.5 158h.1M45.5 158v2.7h-2.7M42.8 160.7h.1" fill="none" stroke="#4200ff" stroke-width=".25"/>
<g fill="#800040">
<path d="M32.3 150.1h2.8v2.7h-2.8z"/>
<path d="M35.1 150.1h7.1v2.7h-7.1z"/>
</g>
<path d="M77.2 139.5h.1M77.2 139.5v5.3" fill="none" stroke="#4200ff" stroke-width=".25"/>
<g fill="#800040">
<path d="M74.5 139.5h4.2v2.8h-4.2z"/>
<path d="M78.8 139.5h5.7v2.8h-5.7z"/>
</g>
<path d="M64 150.1h.1M64 150.1h5.3" fill="none" stroke="#4200ff" stroke-width=".25"/>
<g fill="#800040">
<path d="M66.6 150.1h4.2v2.7h-4.2z"/>
<path d="M70.9 150.1h5.6v2.7h-5.6z"/>
</g>
<path d="M77.2 155.4h.1M77.2 155.4v5.3" fill="none" stroke="#4200ff" stroke-width=".25"/>
<path d="M77.2 158h3.1v2.7h-3.1z" fill="#800040"/>
<path d="M77.2 139.5h.1M77.2 139.5h5.3M111.5 139.5h.1M111.5 139.5v5.3M79.8 158h.1M79.8 158v2.7h-2.6M77.2 160.7h.1" fill="none" stroke="#4200ff" stroke-width=".25"/>
<circle cx="111.5" cy="139.5" r=".51" fill="#f00"/>
<circle cx="111.5" cy="139.5" r=".51" fill="none" stroke="#f00" stroke-width=".25"/>
<g fill="#800040">
<path d="M108.9 139.5h4.2v2.8h-4.2z"/>
<path d="M113.1 139.5h5.7v2.8h-5.7z"/>
</g>
<path d="M98.3 150.1h.1M98.3 150.1h5.3" fill="none" stroke="#4200ff" stroke-width=".25"/>
<g fill="#800040">
<path d="M101 150.1h4.2v2.7h-4.2z"/>
<path d="M105.2 150.1h5.7v2.7h-5.7z"/>
</g>
<path d="M111.5 155.4h.1M111.5 155.4v5.3" fill="none" stroke="#4200ff" stroke-width=".25"/>
<path d="M111.5 158h2.8v2.7h-2.8z" fill="#800040"/>
<path d="M111.5 139.5h.1M111.5 139.5h5.3M145.9 139.5h.1M145.9 139.5v5.3M114.2 158h.1M114.2 158v2.7h-2.7M111.5 160.7h.1" fill="none" stroke="#4200ff" stroke-width=".25"/>
<g fill="#800040">
<path d="M143.2 139.5h4.2v2.8h-4.2z"/>
<path d="M147.4 139.5h5.7v2.8h-5.7z"/>
</g>
<path d="M132.7 150.1h.1M132.7 150.1h5.3" fill="none" stroke="#4200ff" stroke-width=".25"/>
<g fill="#800040">
<path d="M135.3 150.1h4.2v2.7h-4.2z"/>
<path d="M139.5 150.1h5.7v2.7h-5.7z"/>
</g>
<path d="M145.9 155.4h.1M145.9 155.4v5.3" fill="none" stroke="#4200ff" stroke-width=".25"/>
<path d="M145.9 158h2.8v2.7h-2.8z" fill="#800040"/>
<path d="M145.9 139.5h.1M145.9 139.5h5.3M148.5 158h.1M148.5 158v2.7h-2.6M145.9 160.7h.1" fill="none" stroke="#4200ff" stroke-width=".25"/>
<circle cx="145.8" cy="139.5" r=".51" fill="#f00"/>
<circle cx="145.8" cy="139.5" r=".51" fill="none" stroke="#f00" stroke-width=".25"/>
<path d="M180.2 139.5h.1M180.2 139.5v5.3" fill="none" stroke="#4200ff" stroke-width=".25"/>
<g fill="#800040">
<path d="M177.6 139.5h2.8v2.8h-2.8z"/>
<path d="M180.4 139.5h7.1v2.8h-7.1z"/>
</g>
<path d="M167 150.1h.1M167 150.1h5.3" fill="none" stroke="#4200ff" stroke-width=".25"/>
<g fill="#800040">
<path d="M169.6 150.1h4.2v2.7h-4.2z"/>
<path d="M173.9 150.1h5.6v2.7h-5.6z"/>
</g>
<path d="M180.2 155.4h.1M180.2 155.4v5.3" fill="none" stroke="#4200ff" stroke-width=".25"/>
<path d="M180.3 158h3v2.7h-3z" fill="#800040"/>
<path d="M180.2 139.5h.1M180.2 139.5h5.3M182.8 158h.1M182.8 158v2.7h-2.6M180.2 160.7h.1" fill="none" stroke="#4200ff" stroke-width=".25"/>
<circle cx="180.2" cy="139.5" r=".5" fill="#f00"/>
<circle cx="180.2" cy="139.5" r=".5" fill="none" stroke="#f00" stroke-width=".25"/>
<path d="M214.5 139.5h.1M214.5 139.5v5.3" fill="none" stroke="#4200ff" stroke-width=".25"/>
<g fill="#800040">
<path d="M211.9 139.5h4.2v2.8h-4.2z"/>
<path d="M216.2 139.5h5.6v2.8h-5.6z"/>
</g>
<path d="M201.3 150.1h.1M201.3 150.1h5.3" fill="none" stroke="#4200ff" stroke-width=".25"/>
<g fill="#800040">
<path d="M204 150.1h2.8v2.7h-2.8z"/>
<path d="M206.8 150.1h7.1v2.7h-7.1z"/>
</g>
<path d="M214.5 155.4h.1M214.5 155.4v5.3" fill="none" stroke="#4200ff" stroke-width=".25"/>
<path d="M214.6 158h3v2.7h-3z" fill="#800040"/>
<path d="M214.5 139.5h.1M214.5 139.5h5.3M217.2 158h.1M217.2 158v2.7h-2.7M45.5 171.2h.1M45.5 171.2v2.7M214.5 160.7h.1" fill="none" stroke="#4200ff" stroke-width=".25"/>
<g fill="#800040">
<path d="M42.8 171.2h4.2v2.7h-4.2z"/>
<path d="M47.1 171.2h5.6v2.7h-5.6z"/>
</g>
<path d="M34.9 179.2h.1M34.9 179.2h2.6M45.5 184.4h.1M45.5 184.4v5.3" fill="none" stroke="#4200ff" stroke-width=".25"/>
<path d="M45.5 187.1h2.8v2.7h-2.8z" fill="#800040"/>
<path d="M34.9 171.2h.1M34.9 171.2h10.6M45.5 189.7h.1M48.1 187.1h.1M48.1 187.1v2.6h-2.6" fill="none" stroke="#4200ff" stroke-width=".25"/>
<g fill="#800040">
<path d="M40.2 171.2h4.2v2.7h-4.2z"/>
<path d="M44.5 171.2h5.6v2.7h-5.6z"/>
</g>
<path d="M34.9 171.2h.1M34.9 171.2v8" fill="none" stroke="#4200ff" stroke-width=".25"/>
<circle cx="42.8" cy="139.5" r=".51" fill="#f00"/>
<circle cx="42.8" cy="139.5" r=".51" fill="none" stroke="#f00" stroke-width=".25"/>
<circle cx="77.2" cy="139.5" r=".51" fill="#f00"/>
<circle cx="77.2" cy="139.5" r=".51" fill="none" stroke="#f00" stroke-width=".25"/>
<circle cx="214.5" cy="139.5" r=".51" fill="#f00"/>
<circle cx="214.5" cy="139.5" r=".51" fill="none" stroke="#f00" stroke-width=".25"/>
<circle cx="111.5" cy="139.5" r=".51" fill="#f00"/>
<circle cx="111.5" cy="139.5" r=".51" fill="none" stroke="#f00" stroke-width=".25"/>
<circle cx="145.8" cy="139.5" r=".51" fill="#f00"/>
<circle cx="145.8" cy="139.5" r=".51" fill="none" stroke="#f00" stroke-width=".25"/>
<circle cx="180.2" cy="139.5" r=".5" fill="#f00"/>
<circle cx="180.2" cy="139.5" r=".5" fill="none" stroke="#f00" stroke-width=".25"/>
<g font-size="3.4">
<text x="188.1" y="174.4">Designer = Vladislav Rykov</text>
<text x="185.5" y="182.3">preamps stage 3 part a (1st 6 preamps)</text>
<text x="188.1" y="190.2">adc_flash_4b_interp_fold</text>
</g>
<g font-size="2.9" fill="#f00">
<text x="27.8" y="120">von31</text>
<text x="51.3" y="119.7">vop31</text>
<text x="62.1" y="120">von32</text>
<text x="85.6" y="119.7">vop32</text>
<text x="96.5" y="120">von33</text>
<text x="120" y="119.7">vop33</text>
<text x="130.8" y="120">von34</text>
<text x="154.3" y="119.7">vop34</text>
<text x="165.1" y="120">von35</text>
<text x="188.7" y="119.7">vop35</text>
<text x="199.5" y="120">von36</text>
<text x="223" y="119.7">vop36</text>
</g>
<g font-size="2.4" fill="#fff">
<text x="27.1" y="107.4">1.600V</text>
<text x="61.4" y="107.4">1.600V</text>
<text x="95.7" y="107.4">1.600V</text>
<text x="130" y="107.4">1.600V</text>
<text x="164.4" y="107.4">1.600V</text>
<text x="198.8" y="107.4">1.600V</text>
<text x="24.4" y="120.6">1.040V</text>
<text x="37.6" y="123.2">1.561V</text>
<text x="48.2" y="123.2">1.038V</text>
<text x="72" y="123.2">1.595V</text>
<text x="82.5" y="123.2">968</text>
<text x="86.7" y="123.2">.3mV</text>
<text x="106.3" y="123.2">1.599V</text>
<text x="116.8" y="123.2">959</text>
<text x="121" y="123.2">.5mV</text>
<text x="140.6" y="123.2">1.600V</text>
<text x="151.2" y="123.2">95</text>
<text x="154" y="123.2">8.4mV</text>
<text x="175" y="123.2">1.600V</text>
<text x="185.5" y="123.2">958</text>
<text x="189.7" y="123.2">.2mV</text>
<text x="209.3" y="123.2">1.600V</text>
<text x="219.8" y="123.2">958</text>
<text x="224.1" y="123.2">.2mV</text>
<text x="37.5" y="139.1">632</text>
<text x="40.2" y="141.7">632</text>
<text x="41.8" y="139.1">.1mV</text>
<text x="42.9" y="139.1">0V</text>
<text x="44.4" y="141.7">.1mV</text>
<text x="71.9" y="141.7">63</text>
<text x="74.5" y="141.7">639</text>
<text x="74.8" y="141.7">9.0mV</text>
<text x="77.2" y="139.1">0V</text>
<text x="78.8" y="141.7">.0mV</text>
<text x="106.3" y="139.1">650</text>
<text x="106.3" y="141.7">650</text>
<text x="108.9" y="141.7">650</text>
<text x="110.5" y="139.1">.5mV</text>
<text x="110.5" y="141.7">.5mV</text>
<text x="111.5" y="139.1">0V</text>
<text x="113.1" y="141.7">.5mV</text>
<text x="140.6" y="139.1">651</text>
<text x="140.6" y="141.7">651</text>
<text x="143.2" y="141.7">651</text>
<text x="144.8" y="139.1">.9mV</text>
<text x="144.8" y="141.7">.9mV</text>
<text x="145.9" y="139.1">0V</text>
<text x="147.4" y="141.7">.9mV</text>
<text x="174.9" y="139.1">653</text>
<text x="174.9" y="141.7">653</text>
<text x="177.6" y="141.7">65</text>
<text x="179.2" y="139.1">.4mV</text>
<text x="179.2" y="141.7">.4mV</text>
<text x="180.3" y="139.1">0V</text>
<text x="180.4" y="141.7">3.4mV</text>
<text x="209.3" y="139.1">653</text>
<text x="209.3" y="141.7">653</text>
<text x="211.9" y="141.7">653</text>
<text x="213.5" y="139.1">.4mV</text>
<text x="213.5" y="141.7">.4mV</text>
<text x="214.6" y="139.1">0V</text>
<text x="216.2" y="141.7">.4mV</text>
<text x="48.2" y="149.6">1.561V</text>
<text x="61.4" y="149.6">1.007V</text>
<text x="82.5" y="149.6">1.578V</text>
<text x="95.7" y="149.6">973vbn3a</text>
<text x="99.9" y="149.6">.0mV</text>
<text x="116.8" y="149.6">1.595V</text>
<text x="130" y="149.6">969vbn3a</text>
<text x="134.2" y="149.6">.6mV</text>
<text x="151.2" y="149.6">1.597V</text>
<text x="164.4" y="149.6">96</text>
<text x="167.2" y="149.6">6.2mV</text>
<text x="185.5" y="149.6">1.599V</text>
<text x="198.7" y="149.6">967vbn3a</text>
<text x="202.9" y="149.6">.0mV</text>
<text x="219.9" y="149.6">1.599V</text>
<text x="32.3" y="152.3">58</text>
<text x="35.1" y="152.3">8.5mV</text>
<text x="66.6" y="152.3">588</text>
<text x="70.9" y="152.3">.5mV</text>
<text x="101" y="152.3">588</text>
<text x="105.2" y="152.3">.5mV</text>
<text x="135.3" y="152.3">588</text>
<text x="139.5" y="152.3">.5mV</text>
<text x="169.6" y="152.3">588</text>
<text x="173.9" y="152.3">.5mV</text>
<text x="204" y="152.3">58</text>
<text x="206.8" y="152.3">8.5mV</text>
<text x="42.9" y="160.2">0V</text>
<text x="77.2" y="160.2">0V</text>
<text x="111.5" y="160.2">0V</text>
<text x="145.9" y="160.2">0V</text>
<text x="180.3" y="160.2">0V</text>
<text x="214.6" y="160.2">0V</text>
<text x="40.2" y="173.4">588</text>
<text x="42.8" y="173.4">588</text>
<text x="44.4" y="173.4">.5mV</text>
<text x="47.1" y="173.4">.5mV</text>
<text x="45.5" y="189.3">0V</text>
</g>
<g font-size="2.4">
<text x="40.7" y="104.6">vdda</text>
<text x="75.1" y="104.6">vdda</text>
<text x="109.4" y="104.6">vdda</text>
<text x="143.7" y="104.6">vdda</text>
<text x="178.1" y="104.6">vdda</text>
<text x="212.4" y="104.6">vdda</text>
<text x="27" y="112.6">RL31a</text>
<text x="50.8" y="112.6">RL31b</text>
<text x="61.3" y="112.6">RL32a</text>
<text x="85.1" y="112.6">RL32b</text>
<text x="95.7" y="112.6">RL33a</text>
<text x="119.5" y="112.6">RL33b</text>
<text x="130" y="112.6">RL34a</text>
<text x="153.8" y="112.6">RL34b</text>
<text x="164.4" y="112.6">RL35a</text>
<text x="188.1" y="112.6">RL35b</text>
<text x="198.7" y="112.6">RL36a</text>
<text x="222.5" y="112.6">RL36b</text>
<text x="27" y="115.3">{rlp}</text>
<text x="50.8" y="115.3">{rlp}</text>
<text x="61.3" y="115.3">{rlp}</text>
<text x="85.1" y="115.3">{rlp}</text>
<text x="95.7" y="115.3">{rlp}</text>
<text x="119.5" y="115.3">{rlp}</text>
<text x="130" y="115.3">{rlp}</text>
<text x="153.8" y="115.3">{rlp}</text>
<text x="164.4" y="115.3">{rlp}</text>
<text x="188.1" y="115.3">{rlp}</text>
<text x="198.7" y="115.3">{rlp}</text>
<text x="222.5" y="115.3">{rlp}</text>
<text x="30.9" y="125.9">M31a</text>
<text x="51.6" y="125.9">M31b</text>
<text x="65.3" y="125.9">M32a</text>
<text x="85.9" y="125.9">M32b</text>
<text x="99.7" y="125.9">M33a</text>
<text x="120.3" y="125.9">M33b</text>
<text x="134" y="125.9">M34a</text>
<text x="154.6" y="125.9">M34b</text>
<text x="168.3" y="125.9">M35a</text>
<text x="188.9" y="125.9">M35b</text>
<text x="202.6" y="125.9">M36a</text>
<text x="223.3" y="125.9">M36b</text>
<text x="56.6" y="129.5" transform="rotate(90 56.6 129.5)">vin31</text>
<text x="90.9" y="129.5" transform="rotate(90 90.9 129.5)">vin32</text>
<text x="125.3" y="129.5" transform="rotate(90 125.3 129.5)">vin33</text>
<text x="159.6" y="129.5" transform="rotate(90 159.6 129.5)">vin34</text>
<text x="193.9" y="129.5" transform="rotate(90 193.9 129.5)">vin35</text>
<text x="228.3" y="129.5" transform="rotate(90 228.3 129.5)">vin36</text>
<text x="29.1" y="133.7" transform="rotate(-90 29.1 133.7)">vip31</text>
<text x="32.3" y="133.8">N</text>
<text x="40.7" y="136.4">vssa</text>
<text x="51.6" y="133.8">N</text>
<text x="63.5" y="133.7" transform="rotate(-90 63.5 133.7)">vip32</text>
<text x="66.6" y="133.8">N</text>
<text x="75.1" y="136.4">vssa</text>
<text x="85.9" y="133.8">N</text>
<text x="97.8" y="133.7" transform="rotate(-90 97.8 133.7)">vip33</text>
<text x="101" y="133.8">N</text>
<text x="109.4" y="136.4">vssa</text>
<text x="120.3" y="133.8">N</text>
<text x="132.2" y="133.7" transform="rotate(-90 132.2 133.7)">vip34</text>
<text x="135.3" y="133.8">N</text>
<text x="143.7" y="136.4">vssa</text>
<text x="154.6" y="133.8">N</text>
<text x="166.5" y="133.7" transform="rotate(-90 166.5 133.7)">vip35</text>
<text x="169.6" y="133.8">N</text>
<text x="178.1" y="136.4">vssa</text>
<text x="188.9" y="133.8">N</text>
<text x="200.8" y="133.7" transform="rotate(-90 200.8 133.7)">vip36</text>
<text x="204" y="133.8">N</text>
<text x="212.4" y="136.4">vssa</text>
<text x="223.3" y="133.8">N</text>
<text x="30.1" y="149.6">vbn3a</text>
<text x="36.2" y="147">M31t</text>
<text x="43.3" y="144.3">v31t</text>
<text x="64.5" y="149.6">vbn3a</text>
<text x="70.6" y="147">M32t</text>
<text x="77.7" y="144.3">v32t</text>
<text x="104.9" y="147">M33t</text>
<text x="112.1" y="144.3">v33t</text>
<text x="139.3" y="147">M34t</text>
<text x="146.4" y="144.3">v34t</text>
<text x="167.5" y="149.6">vbn3a</text>
<text x="173.6" y="147">M35t</text>
<text x="180.7" y="144.3">v35t</text>
<text x="207.9" y="147">M36t</text>
<text x="215.1" y="144.3">v36t</text>
<text x="37.5" y="154.9">N</text>
<text x="71.9" y="154.9">N</text>
<text x="106.3" y="154.9">N</text>
<text x="140.6" y="154.9">N</text>
<text x="174.9" y="154.9">N</text>
<text x="209.3" y="154.9">N</text>
<text x="46" y="160.1">vssa</text>
<text x="80.3" y="160.1">vssa</text>
<text x="114.7" y="160.1">vssa</text>
<text x="149" y="160.1">vssa</text>
<text x="183.3" y="160.1">vssa</text>
<text x="217.7" y="160.1">vssa</text>
<text x="38.1" y="170.7">vbn3a</text>
<text x="37.5" y="176.1">M30ta</text>
<text x="177.6" y="178.7">Title</text>
<text x="40.2" y="184">N</text>
<text x="48.6" y="189.2">vssa</text>
<text x="177.6" y="186.6">Size</text>
<text x="180.2" y="189.3">A</text>
<text x="188.1" y="186.6">Document Number</text>
<text x="264.8" y="186.6">Rev</text>
<text x="267.4" y="189.3">A0</text>
<text x="177.6" y="194.6">Date:</text>
<text x="191.3" y="194.6">Sunday, May 08, 2022</text>
<text x="230.4" y="194.6">Sheet</text>
<text x="243.6" y="194.6">1</text>
<text x="251.5" y="194.6">of</text>
<text x="259.5" y="194.6">2</text>
</g>
<g font-size="1.9">
<text x="46.8" y="9.4">5</text>
<text x="96.9" y="9.4">4</text>
<text x="147.2" y="9.4">3</text>
<text x="197.3" y="9.4">2</text>
<text x="247.5" y="9.4">1</text>
<text x="19.8" y="34.9">D</text>
<text x="273.3" y="34.9">D</text>
<text x="19.8" y="81.1">C</text>
<text x="273.3" y="81.1">C</text>
<text x="19.8" y="127.3">B</text>
<text x="273.3" y="127.3">B</text>
<text x="19.8" y="173.6">A</text>
<text x="273.3" y="173.6">A</text>
<text x="46.8" y="196.9">5</text>
<text x="96.9" y="196.9">4</text>
<text x="147.2" y="196.9">3</text>
<text x="197.3" y="196.9">2</text>
<text x="247.5" y="196.9">1</text>
</g>
</svg>
